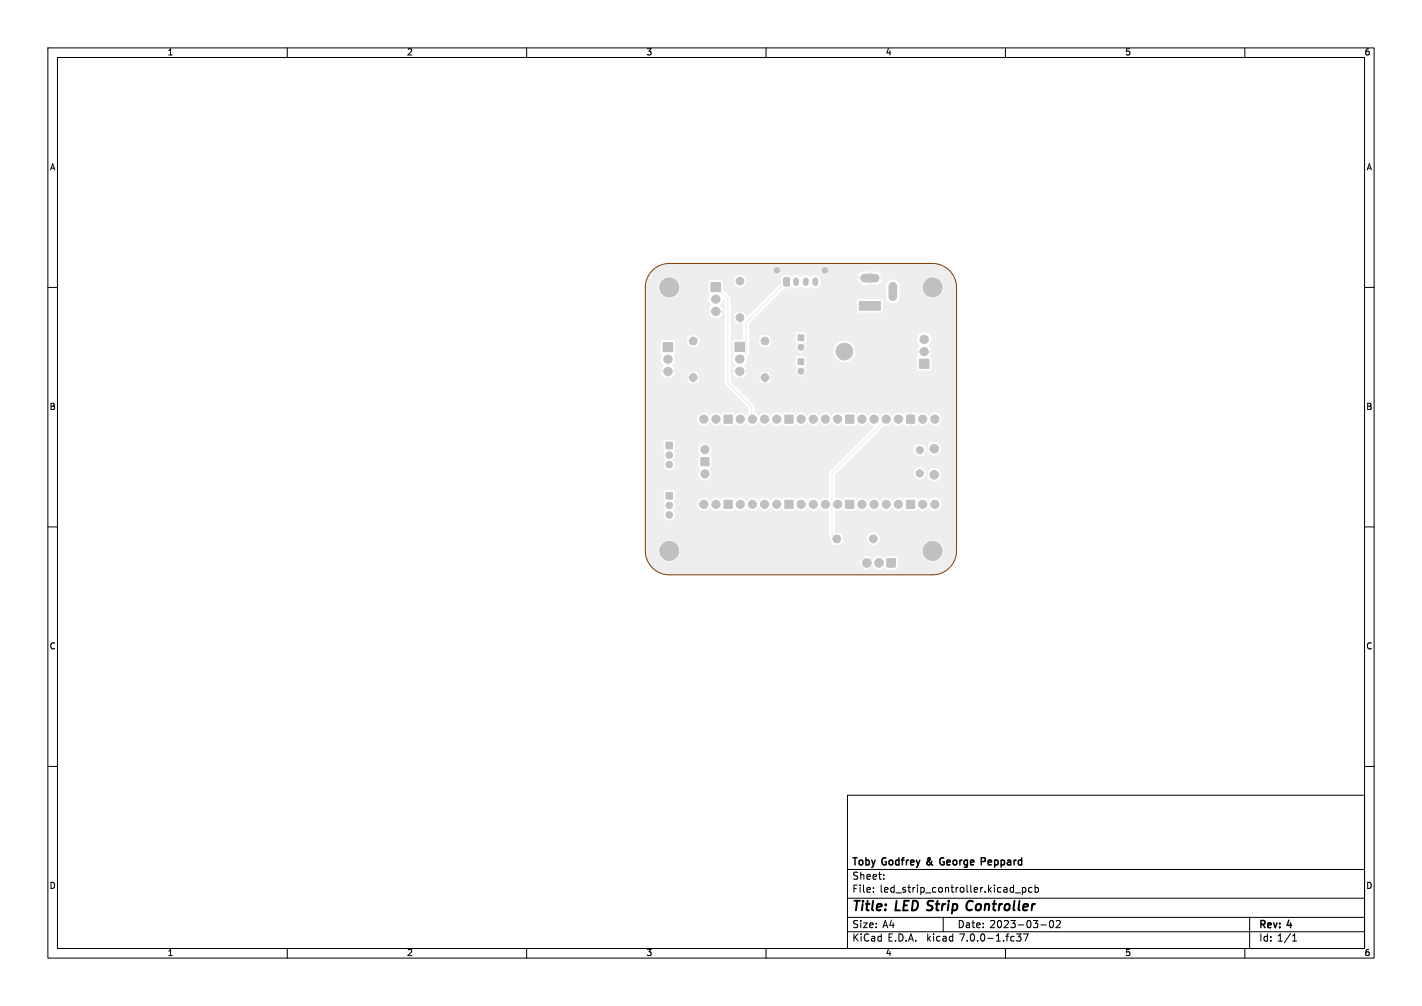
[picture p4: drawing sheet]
<svg xmlns="http://www.w3.org/2000/svg" width="297mm" height="210mm" viewBox="0 0 297 210" stroke-linecap="round" stroke-linejoin="round" font-family="sans-serif">
<g fill="#eee" stroke="#eee" stroke-width=".21">
<path d="M153.5 71.5h2v1.9h-2z"/>
<path d="M148.5 59h2v1.9h-2z"/>
<path d="M138.5 71.5h2v1.9h-2z"/>
<path d="M192 75h2v1.9h-2z"/>
<path d="M179.5 63h4.4v1.7h-4.4z"/>
<path d="M185.3 116.7h1.7v1.6h-1.7z"/>
<path d="M163.8 58l.8-.1 .3 .2v1.4l-.2 .2h-.8l-.2-.1z"/>
<path d="M139.1 102.8h1.4v1.4h-1.4z"/>
<path d="M166.7 74.9h1.2v1.2h-1.2z"/>
<path d="M189.3 104.4h1.7v1.7h-1.7z"/>
<path d="M176.6 104.4h1.7v1.7h-1.7z"/>
<path d="M163.9 104.4h1.7v1.7h-1.7z"/>
<path d="M151.2 104.4h1.7v1.7h-1.7z"/>
<path d="M151.2 86.7h1.7v1.7h-1.7z"/>
<path d="M163.9 86.7h1.7v1.7h-1.7z"/>
<path d="M176.6 86.7h1.7v1.7h-1.7z"/>
<path d="M189.3 86.7h1.7v1.7h-1.7z"/>
<path d="M146.4 95.5h1.7v1.7h-1.7z"/>
<path d="M166.7 69.9h1.2v1.2h-1.2z"/>
<path d="M139.1 92.3h1.4v1.4h-1.4z"/>
<circle cx="176.4" cy="73.4" r="1.75"/>
<circle cx="154.6" cy="58.7" r=".8"/>
<circle cx="154.6" cy="66.3" r=".8"/>
<circle cx="183.6" cy="117.5" r=".9"/>
<circle cx="181.1" cy="117.5" r=".9"/>
<circle cx="139.8" cy="105.5" r=".67"/>
<circle cx="139.8" cy="107.5" r=".67"/>
<circle cx="167.3" cy="77.5" r=".6"/>
<circle cx="195.1" cy="99.1" r=".9"/>
<circle cx="192.1" cy="98.8" r=".75"/>
<circle cx="192.1" cy="94" r=".75"/>
<circle cx="195.1" cy="93.7" r=".9"/>
<circle cx="195.3" cy="105.3" r=".85"/>
<circle cx="192.7" cy="105.3" r=".85"/>
<circle cx="187.6" cy="105.3" r=".85"/>
<circle cx="185.1" cy="105.3" r=".85"/>
<circle cx="182.6" cy="105.3" r=".85"/>
<circle cx="180" cy="105.3" r=".85"/>
<circle cx="174.9" cy="105.3" r=".85"/>
<circle cx="172.4" cy="105.3" r=".85"/>
<circle cx="169.9" cy="105.3" r=".85"/>
<circle cx="167.3" cy="105.3" r=".85"/>
<circle cx="162.2" cy="105.3" r=".85"/>
<circle cx="159.7" cy="105.3" r=".85"/>
<circle cx="157.2" cy="105.3" r=".85"/>
<circle cx="154.6" cy="105.3" r=".85"/>
<circle cx="149.5" cy="105.3" r=".85"/>
<circle cx="147" cy="105.3" r=".85"/>
<circle cx="147" cy="87.5" r=".85"/>
<circle cx="149.5" cy="87.5" r=".85"/>
<circle cx="154.6" cy="87.5" r=".85"/>
<circle cx="157.2" cy="87.5" r=".85"/>
<circle cx="159.7" cy="87.5" r=".85"/>
<circle cx="162.2" cy="87.5" r=".85"/>
<circle cx="167.3" cy="87.5" r=".85"/>
<circle cx="169.9" cy="87.5" r=".85"/>
<circle cx="172.4" cy="87.5" r=".85"/>
<circle cx="174.9" cy="87.5" r=".85"/>
<circle cx="180" cy="87.5" r=".85"/>
<circle cx="182.6" cy="87.5" r=".85"/>
<circle cx="185.1" cy="87.5" r=".85"/>
<circle cx="187.6" cy="87.5" r=".85"/>
<circle cx="192.7" cy="87.5" r=".85"/>
<circle cx="195.3" cy="87.5" r=".85"/>
<circle cx="147.2" cy="98.9" r=".85"/>
<circle cx="147.2" cy="93.8" r=".85"/>
<circle cx="144.8" cy="71.2" r=".8"/>
<circle cx="144.8" cy="78.8" r=".8"/>
<circle cx="167.3" cy="72.5" r=".6"/>
<circle cx="174.8" cy="112.5" r=".8"/>
<circle cx="182.4" cy="112.5" r=".8"/>
<circle cx="159.8" cy="71.2" r=".8"/>
<circle cx="159.8" cy="78.8" r=".8"/>
<circle cx="139.8" cy="95" r=".67"/>
<circle cx="139.8" cy="97" r=".67"/>
</g>
<path d="M139.5 75h.1M139.5 77.5h.1M149.5 62.5h.1M149.5 65h.1M154.5 75h.1M154.5 77.5h.1M193 73.4h.1M193 70.9h.1" fill="none" stroke="#eee" stroke-width="1.9"/>
<path d="M180.6 58h2.2M186.5 59.7v2.3" fill="none" stroke="#eee" stroke-width="1.8"/>
<path d="M166.3 58.5v.6M168.3 58.5v.6M170.3 58.5v.6" fill="none" stroke="#eee" stroke-width="1.2"/>
<path d="M149.5 59.9l2.5 2.5v17.6l5 5v2.5h.2M164.3 58.8l-8.5 8.5v6.3l-1.3 1.4M185.1 87.5l-11.3 11.3v12.7l1 1" fill="none" stroke="#eee" stroke-width=".25"/>
<path d="M136.3 56.4l1.6-1 1.9-.4h55l1.8 .4 1.6 1h-25.1l-.2-.5a.85 .85 0 0 0-.9-.3 .85 .85 0 0 0-.6 .8h-8.3l-.2-.5a.86 .86 0 0 0-1.3 .1 .86 .86 0 0 0 .5 1.3 .86 .86 0 0 0 1-.9l8.3 .1a.86 .86 0 0 0 .9 .8 .86 .86 0 0 0 .8-.9h25.1l1.1 1.5 .4 1.3 .1 .9h-2.8l-.1-.9-.3-.5-.7-.6-.8-.3h-10.9a1.4 1.4 0 0 0-1.4-1.2l-.9 .1v1.1h-.5v-1.1h-.9a1.36 1.36 0 0 0-1.3 1.1h15.2l-1.1 .5h-11.4v1.1h-.5v-1.1h-2.2l.6 .9h-8.4l-.1-1.2-.3-.3-.6-.3-.6 .1-.5 .4-.9-.5-.6 .1-.5 .4-.9-.5-.6 .1-.4 .3-.6-.4h-1l-.6 .5v.8h-7.3l-.2-.7-.3-.3-.6-.3h-.5a1.31 1.31 0 0 0-1.1 1.4 1.31 1.31 0 0 0 1.4 1.2 1.31 1.31 0 0 0 1.3-1.3h7.3v.3l-7.2 7.2-.2-.1a1.27 1.27 0 0 0-1-1.1v1h-.5v-1a1.24 1.24 0 0 0-1 1.1l1.5-.1v1.6h-.5v-1h-1a1.22 1.22 0 0 0 1 1h.9v3.2l-.1 .2h-1.7l-.3 .2-.1 2.3 .4 .4a1.73 1.73 0 0 0 .2 2.4l-.4 .4-.2 .5h3l-.6-1 .5-.7v-1.1l.6-.7v-6.2l7.2-7.2 1.1-.1 .6-.4a1.32 1.32 0 0 0 1.9-.1 1.28 1.28 0 0 0 2 0 1.12 1.12 0 0 0 1.3 .5 1.12 1.12 0 0 0 .8-1h8.4l.5 .2h2.6a1.39 1.39 0 0 0 1.3-1.1h9.1a2.25 2.25 0 0 0 .5 3.7h-5.9l-.1-2.8-.7-.7-.7-.2a1.42 1.42 0 0 0-1.3 1.4v2.6a1.41 1.41 0 0 0 1.5 1.1 1.41 1.41 0 0 0 1.3-1.4l6 .1a2.26 2.26 0 0 0 3.1-2h2.8v4.7h-15.4v-2l-.3-.3-4.7-.1-.4 .3v2.2l.4 .4h4.5l.3-.2 .2-.3h15.4v6.2h-5.3l-.1-.7-.4-.6-.7-.3h-.6a1.5 1.5 0 0 0-1.2 1.2 1.5 1.5 0 0 0 .7 1.5l-.7 1h3l-.2-.5-.4-.5 .4-.4 .2-.7h5.3v2.4h-21.2l-.1-.8-.3-.6-.7-.6-.6-.2-8.5-.1v-1.3l-.4-.4h-1.4l-.3 .1-.1 .4v1.3h-5.1l-.3-.9-.8-.4a1.31 1.31 0 0 0-1.5 1.1 1.31 1.31 0 0 0 1.2 1.5 1.31 1.31 0 0 0 1.4-1.3h5.1l.1 .3 .5 .1 .5 .5 .5-.5 .4-.1 .2-.4h7.7l-1.1 .5-.7 .9h-5.9l-.2-.6-.6 .6h-.7l-.6-.6-.1 .6 .1 .6 .6-.6h.7l.6 .6 .2-.6h5.9l-.2 .9h-6.2l-.6-.5-.6 .5 .5 .2 .7-.2h6.2l.2 .9 .5 .7 .7 .5 .9 .2 .8-.2 .8-.5 .5-.7 .1-.9h21.2v3.5h-5.3v-2l-.3-.5 .3-.8h-3l.4 .8-.4 .5v1.2h-23.1v-1.3l-.3-.4h-1.5l-.4 .5v1.4l1.1 .8 .5-.5 .4-.1 .2-.4h23.1v.9l.4 .4h2.2l.4-.5h5.3v.6h-31.4l-.2-.6-.6 .6h-.7l-.6-.6-.1 .6 .1 .6 .6-.6h.7l.6 .6 .2-.6h31.4v.9h-31.9l-.6-.5-.6 .5 .3 .2h-5.9a1.24 1.24 0 0 0-1.1-1.1v1h-.5v-1l-.5 .3-4.2-.1v1.2h-.5l-.1-1.1-1.2-.1a1.4 1.4 0 0 0 1.2 1.2h.6a1.43 1.43 0 0 0 1.2-1.1h3l-.5 .8 41.3-.2v.7h-39.8v1h-.5v-1h-1a1.22 1.22 0 0 0 1 1l.9-.2 .4-.3 .3-.5h38.7v8.4h-3.2l-.1-.6-.3-.4-.8-.4-.7 .2-.7 .6-.9-.7h-.7l-.8 .4-.3-.4h-.9v2.6h.9l.3-.4a1.62 1.62 0 0 0 2.5-.2 1.37 1.37 0 0 0 1.5 .6 1.37 1.37 0 0 0 1-1.3h3.2v6.2h-3.3l-.1-.6-.3-.5-.5-.3h-.6l-.6 .2-.4 .3-.3 .6 .1 .6h-.4l-.2-.7-.5-.4-.6-.2-.5 .1-.7 .7v.9l.6 .6 .8 .2 .8-.4 .3-.8h.4l.4 .8 1.1 .3 .8-.4 .3-.4 .1-.6h3.3v5.4h-3.3l-.3-.9-1-.5-.8 .2-.4 .4-.2 .5h-.4l-.2-.6-.3-.3-.8-.3-.5 .1-.5 .3-.2 .5v.5l.4 .8 .9 .3 .8-.4 .4-.9h.4v.6l.2 .6 .4 .3 .6 .2h.5l.6-.3 .3-.4 .1-.7h3.3v6.2h-3.2l-.1-.7-.3-.3-.8-.4-.7 .1-.7 .6-.5-.5-.7-.2-.6 .1-.6 .4-.5-.5h-1.9l-.5 .5-.5-.4-.7-.1-.6 .2-.5 .5-.6-.5-.6-.2-.6 .1-.8 .6-.5-.5-.6-.2-.7 .1-.7 .6-.5-.5-.7-.2-.6 .1-.6 .4-.5-.5h-1.9l-.5 .5-.7-.4h-.8l-.1-4.9 10.3-10.3a1.81 1.81 0 0 0 1.7-.6 1.64 1.64 0 0 0 2.4 .2l.3 .4h.8v-2.6h-.8l-.3 .4-.8-.4h-.7l-.9 .7-.8-.6-.6-.2-.6 .3-.6 .5-.7-.6-.7-.2-.6 .3-.5 .5-.5-.5-.7-.3-.6 .2-.6 .3-.5-.5h-1.9l-.5 .5-.5-.3-.7-.2-.6 .3-.5 .5-.8-.6-.6-.2-.6 .3-.6 .5-.7-.6-.7-.2-.6 .3-.5 .5-.5-.5-.7-.3-.6 .2-.6 .3-.5-.5h-1.9l-.5 .5-.5-.3-.7-.2-.6 .3-.5 .5-.8-.6-.6-.2-.6 .3-.6 .4-.8-.6-.1-1.6-4.9-4.9v-17.4l-.1-.3-1.5-1.5v-1.8l-.4-.2h-2.3l-.3 .4v1.2h-6l-.2-1.2-.6-.7-.8-.4h-1.1a2.26 2.26 0 0 0-1.8 2.5 2.26 2.26 0 0 0 2.4 2 2.26 2.26 0 0 0 2.1-2.2h6v.9l.3 .4a1.81 1.81 0 0 0 .3 2.4l-.4 .4-.2 .5h3l-.6-1 .8-1.2 .2 .2v2.6h-1.6v1.1h-.5l-.1-1.1h-1.2a1.4 1.4 0 0 0 1.2 1.1h.6a1.43 1.43 0 0 0 1.2-1.1h.4v5.9h-5.3l-.3-.9-.8-.4a1.31 1.31 0 0 0-1.5 1.1 1.31 1.31 0 0 0 1.2 1.5 1.31 1.31 0 0 0 1.4-1.3h5.3v3.9h-10.4v-.5l-.4-.6 .4-.5v-2.1l-.4-.4h-2.1l-.4 .3-.1 2.2 .4 .5a1.71 1.71 0 0 0 .2 2.3l-.4 .4-.2 .6h3l-.2-.6-.4-.4 .4-.5 .2-.7h10.4v3.5h-5.3l-.5-.8-.6-.3v1h-.5v-1l-.5 .3h-4.2v1.2h-.5l-.1-1.2h-1.2a1.42 1.42 0 0 0 1.2 1.2h.6a1.39 1.39 0 0 0 1.2-1.2h3l-.5 .8h7.9v.5h-6.4v1h-.5v-1h-1a1.24 1.24 0 0 0 1 1l.9-.2 .4-.3 .3-.5h5.3l.1 1.3 4.9 4.9v1.1l-.5 .5-.5-.5-.7-.3-.6 .2-.6 .3-.5-.5h-1.9l-.5 .5-.5-.3-.7-.2-.6 .3-.5 .5-.8-.6-.8-.1a1.38 1.38 0 0 0-.7 2.2 1.38 1.38 0 0 0 2.3-.3 1.63 1.63 0 0 0 2.4 .3l.4 .5h1.9l.5-.5a1.62 1.62 0 0 0 2.5-.2 1.46 1.46 0 0 0 2.4-.1 1.49 1.49 0 0 0 2.6 0 1.63 1.63 0 0 0 2.4 .3l.4 .5h1.9l.5-.5a1.62 1.62 0 0 0 2.5-.2 1.46 1.46 0 0 0 2.4-.1 1.49 1.49 0 0 0 2.6 0 1.63 1.63 0 0 0 2.4 .3l.4 .5h1.9l.5-.5a1.62 1.62 0 0 0 2.5-.2 1.63 1.63 0 0 0 1.2 .7l-9.3 9.5-.2 .5h-24.5l-.5-1.1 .5-.5v-1.9l-.5-.5a1.44 1.44 0 0 0 .5-1.3l-.2-.4-.4-.5-.7-.2h-.4a1.41 1.41 0 0 0-.6 2.5l-.4 .4v1.6h-4.9l-.1-.4-.4-.6 .5-1-.3-.8 .3-.5v-1.4l-.2-.3-.3-.2h-1.4l-.4 .2-.1 .3v1.5a.46 .46 0 0 1 .1 .8 2 2 0 0 0 .3 1.5 1.19 1.19 0 0 0 .3 2 1.19 1.19 0 0 0 1.7-1.1h4.9v.5l.4 .3a1.58 1.58 0 0 0 .4 2.4 1.36 1.36 0 0 0 1.9-1.3h24.5v5l-.1 .1-.5-.1-.6 .1-.8 .6-.5-.5-.6-.2-.7 .1-.7 .6-.5-.5-.7-.2-.6 .1-.6 .4-.5-.5h-1.9l-.5 .5-.5-.4-.7-.1-.6 .2-.5 .5-.6-.5-.6-.2-.6 .1-.8 .6-.5-.5-.6-.2-.7 .1-.7 .6-.5-.5-.7-.2-.6 .1-.6 .4-.5-.5h-1.9l-.5 .5-.5-.4-.7-.1-.6 .2-.5 .5-.8-.6h-.8a1.38 1.38 0 0 0-.7 2.2 1.38 1.38 0 0 0 2.3-.3 1.63 1.63 0 0 0 2.4 .3l.4 .4h1.9l.5-.4a1.62 1.62 0 0 0 2.5-.3 1.46 1.46 0 0 0 2.4 0 1.58 1.58 0 0 0 2.6 0 1.64 1.64 0 0 0 2.4 .3l.4 .4h1.9l.5-.4a1.62 1.62 0 0 0 2.5-.3 1.46 1.46 0 0 0 2.4 0 1.78 1.78 0 0 0 2 .7v.9h-32.1l-.5-1.1a1.18 1.18 0 0 0 .3-1.5l-.1-.3 .3-.4v-1.4l-.4-.5h-1.5l-.4 .2-.1 .3v1.5a.46 .46 0 0 1 .1 .8 2 2 0 0 0 .3 1.5 1.19 1.19 0 0 0 .3 2 1.19 1.19 0 0 0 1.7-1.1h32.1v4l.4 .6a1.33 1.33 0 0 0 1.2 1.7 1.33 1.33 0 0 0 1.4-1.5 1.33 1.33 0 0 0-1.7-1.2l.1-4.5a2.16 2.16 0 0 0 1.6-.4l.4 .4h1.9l.5-.4a1.62 1.62 0 0 0 2.5-.3 1.46 1.46 0 0 0 2.4 0 1.58 1.58 0 0 0 2.6 0 1.64 1.64 0 0 0 2.4 .3l.4 .4h1.9l.5-.4a1.62 1.62 0 0 0 2.5-.3 1.37 1.37 0 0 0 1.5 .7 1.37 1.37 0 0 0 1-1.3h3.2v7.2h-16.1l-.1-.5-.4-.5-.4-.2-.6-.1a1.31 1.31 0 0 0-1.1 1.4 1.31 1.31 0 0 0 1.4 1.2 1.31 1.31 0 0 0 1.2-1.3h16.1v2.6h-2.8l-.1-.9-.7-1-1.1-.4-1.1 .1a2.24 2.24 0 0 0-1.5 2.2h-50.5l-.2-1.2-.6-.7-1.1-.4-1.1 .1a2.26 2.26 0 0 0-.6 3.9 2.26 2.26 0 0 0 3.6-1.7h50.5v.1a2.26 2.26 0 0 0 2.4 2.1 2.26 2.26 0 0 0 2.1-2.2h2.8l-.3 1.6-.9 1.5h-11.1v-1.5l-.1-.3-.5-.3h-1.6l-.6 .5-1-.5-.9 .2h-1a1.38 1.38 0 0 0-1.5 0l.8 .8 .7-.8h1l-1.4 1.2h-.7l-.8-.8a1.31 1.31 0 0 0 0 1.6l.8-.8h.7l1.4 1.2h-1l-.7-.8-.8 .8a1.37 1.37 0 0 0 1.5 0h1a1.75 1.75 0 0 0 2-.2l.5 .4h1.5l.6-.3 .1-.4h11.1l-.8 .8-1 .6-1 .3-1 .1h-55l-1.1-.1-1-.3-1.1-.7-.7-.8-.8-1.4-.3-1.7v-55l.1-1.1 .3-1z" fill="#eee"/>
<g fill="#fff" stroke="#fff" stroke-width=".21">
<circle cx="154.5" cy="72.4" r=".55"/>
<circle cx="154.5" cy="75" r=".55"/>
<circle cx="154.5" cy="77.5" r=".55"/>
<circle cx="149.5" cy="59.9" r=".55"/>
<circle cx="149.5" cy="62.5" r=".55"/>
<circle cx="149.5" cy="65" r=".55"/>
<circle cx="139.5" cy="72.5" r=".55"/>
<circle cx="139.5" cy="75" r=".55"/>
<circle cx="139.5" cy="77.5" r=".55"/>
<circle cx="139.8" cy="60" r="2"/>
<circle cx="176.4" cy="73.4" r="1.75"/>
<circle cx="193" cy="75.9" r=".55"/>
<circle cx="193" cy="73.4" r=".55"/>
<circle cx="193" cy="70.9" r=".55"/>
<circle cx="154.6" cy="58.7" r=".4"/>
<circle cx="154.6" cy="66.3" r=".4"/>
<circle cx="186.1" cy="117.5" r=".45"/>
<circle cx="183.6" cy="117.5" r=".45"/>
<circle cx="181.1" cy="117.5" r=".45"/>
<circle cx="162.3" cy="56.4" r=".6"/>
<circle cx="172.3" cy="56.4" r=".6"/>
<circle cx="164.3" cy="58.8" r=".4"/>
<circle cx="166.3" cy="58.8" r=".4"/>
<circle cx="168.3" cy="58.8" r=".4"/>
<circle cx="170.3" cy="58.8" r=".4"/>
<circle cx="139.8" cy="103.5" r=".4"/>
<circle cx="139.8" cy="105.5" r=".4"/>
<circle cx="139.8" cy="107.5" r=".4"/>
<circle cx="167.3" cy="75.5" r=".3"/>
<circle cx="167.3" cy="77.5" r=".3"/>
<circle cx="195.1" cy="99.1" r=".9"/>
<circle cx="192.1" cy="98.8" r=".75"/>
<circle cx="192.1" cy="94" r=".75"/>
<circle cx="195.1" cy="93.7" r=".9"/>
<circle cx="195.3" cy="105.3" r=".51"/>
<circle cx="192.7" cy="105.3" r=".51"/>
<circle cx="190.2" cy="105.3" r=".51"/>
<circle cx="187.6" cy="105.3" r=".51"/>
<circle cx="185.1" cy="105.3" r=".51"/>
<circle cx="182.6" cy="105.3" r=".51"/>
<circle cx="180" cy="105.3" r=".51"/>
<circle cx="177.5" cy="105.3" r=".51"/>
<circle cx="174.9" cy="105.3" r=".51"/>
<circle cx="172.4" cy="105.3" r=".51"/>
<circle cx="169.9" cy="105.3" r=".51"/>
<circle cx="167.3" cy="105.3" r=".51"/>
<circle cx="164.8" cy="105.3" r=".51"/>
<circle cx="162.2" cy="105.3" r=".51"/>
<circle cx="159.7" cy="105.3" r=".51"/>
<circle cx="157.2" cy="105.3" r=".51"/>
<circle cx="154.6" cy="105.3" r=".51"/>
<circle cx="152.1" cy="105.3" r=".51"/>
<circle cx="149.5" cy="105.3" r=".51"/>
<circle cx="147" cy="105.3" r=".51"/>
<circle cx="147" cy="87.5" r=".51"/>
<circle cx="149.5" cy="87.5" r=".51"/>
<circle cx="152.1" cy="87.5" r=".51"/>
<circle cx="154.6" cy="87.5" r=".51"/>
<circle cx="157.2" cy="87.5" r=".51"/>
<circle cx="159.7" cy="87.5" r=".51"/>
<circle cx="162.2" cy="87.5" r=".51"/>
<circle cx="164.8" cy="87.5" r=".51"/>
<circle cx="167.3" cy="87.5" r=".51"/>
<circle cx="169.9" cy="87.5" r=".51"/>
<circle cx="172.4" cy="87.5" r=".51"/>
<circle cx="174.9" cy="87.5" r=".51"/>
<circle cx="177.5" cy="87.5" r=".51"/>
<circle cx="180" cy="87.5" r=".51"/>
<circle cx="182.6" cy="87.5" r=".51"/>
<circle cx="185.1" cy="87.5" r=".51"/>
<circle cx="187.6" cy="87.5" r=".51"/>
<circle cx="190.2" cy="87.5" r=".51"/>
<circle cx="192.7" cy="87.5" r=".51"/>
<circle cx="195.3" cy="87.5" r=".51"/>
<circle cx="147.2" cy="98.9" r=".51"/>
<circle cx="147.2" cy="96.4" r=".51"/>
<circle cx="147.2" cy="93.8" r=".51"/>
<circle cx="144.8" cy="71.2" r=".4"/>
<circle cx="144.8" cy="78.8" r=".4"/>
<circle cx="167.3" cy="70.5" r=".3"/>
<circle cx="167.3" cy="72.5" r=".3"/>
<circle cx="139.8" cy="115" r="2"/>
<circle cx="174.8" cy="112.5" r=".4"/>
<circle cx="182.4" cy="112.5" r=".4"/>
<circle cx="194.8" cy="60" r="2"/>
<circle cx="159.8" cy="71.2" r=".4"/>
<circle cx="159.8" cy="78.8" r=".4"/>
<circle cx="194.8" cy="115" r="2"/>
<circle cx="139.8" cy="93" r=".4"/>
<circle cx="139.8" cy="95" r=".4"/>
<circle cx="139.8" cy="97" r=".4"/>
</g>
<path d="M180.6 58h2.2M186.5 59.7v2.3M180.4 63.9h2.6" fill="none" stroke="#fff" stroke-width=".8"/>
<g fill="#c0c0c0" stroke="#c0c0c0" stroke-width=".21">
<path d="M153.5 71.5h2v1.9h-2z"/>
<path d="M148.5 59h2v1.9h-2z"/>
<path d="M138.5 71.5h2v1.9h-2z"/>
<path d="M192 75h2v1.9h-2z"/>
<path d="M179.5 63h4.4v1.7h-4.4z"/>
<path d="M185.3 116.7h1.7v1.6h-1.7z"/>
<path d="M163.8 58l.8-.1 .3 .2v1.4l-.2 .2h-.8l-.2-.1z"/>
<path d="M139.1 102.8h1.4v1.4h-1.4z"/>
<path d="M166.7 74.9h1.2v1.2h-1.2z"/>
<path d="M189.3 104.4h1.7v1.7h-1.7z"/>
<path d="M176.6 104.4h1.7v1.7h-1.7z"/>
<path d="M163.9 104.4h1.7v1.7h-1.7z"/>
<path d="M151.2 104.4h1.7v1.7h-1.7z"/>
<path d="M151.2 86.7h1.7v1.7h-1.7z"/>
<path d="M163.9 86.7h1.7v1.7h-1.7z"/>
<path d="M176.6 86.7h1.7v1.7h-1.7z"/>
<path d="M189.3 86.7h1.7v1.7h-1.7z"/>
<path d="M146.4 95.5h1.7v1.7h-1.7z"/>
<path d="M166.7 69.9h1.2v1.2h-1.2z"/>
<path d="M139.1 92.3h1.4v1.4h-1.4z"/>
<circle cx="139.8" cy="60" r="2"/>
<circle cx="176.4" cy="73.4" r="1.75"/>
<circle cx="154.6" cy="58.7" r=".8"/>
<circle cx="154.6" cy="66.3" r=".8"/>
<circle cx="183.6" cy="117.5" r=".9"/>
<circle cx="181.1" cy="117.5" r=".9"/>
<circle cx="162.3" cy="56.4" r=".6"/>
<circle cx="172.3" cy="56.4" r=".6"/>
<circle cx="139.8" cy="105.5" r=".67"/>
<circle cx="139.8" cy="107.5" r=".67"/>
<circle cx="167.3" cy="77.5" r=".6"/>
<circle cx="195.1" cy="99.1" r=".9"/>
<circle cx="192.1" cy="98.8" r=".75"/>
<circle cx="192.1" cy="94" r=".75"/>
<circle cx="195.1" cy="93.7" r=".9"/>
<circle cx="195.3" cy="105.3" r=".85"/>
<circle cx="192.7" cy="105.3" r=".85"/>
<circle cx="187.6" cy="105.3" r=".85"/>
<circle cx="185.1" cy="105.3" r=".85"/>
<circle cx="182.6" cy="105.3" r=".85"/>
<circle cx="180" cy="105.3" r=".85"/>
<circle cx="174.9" cy="105.3" r=".85"/>
<circle cx="172.4" cy="105.3" r=".85"/>
<circle cx="169.9" cy="105.3" r=".85"/>
<circle cx="167.3" cy="105.3" r=".85"/>
<circle cx="162.2" cy="105.3" r=".85"/>
<circle cx="159.7" cy="105.3" r=".85"/>
<circle cx="157.2" cy="105.3" r=".85"/>
<circle cx="154.6" cy="105.3" r=".85"/>
<circle cx="149.5" cy="105.3" r=".85"/>
<circle cx="147" cy="105.3" r=".85"/>
<circle cx="147" cy="87.5" r=".85"/>
<circle cx="149.5" cy="87.5" r=".85"/>
<circle cx="154.6" cy="87.5" r=".85"/>
<circle cx="157.2" cy="87.5" r=".85"/>
<circle cx="159.7" cy="87.5" r=".85"/>
<circle cx="162.2" cy="87.5" r=".85"/>
<circle cx="167.3" cy="87.5" r=".85"/>
<circle cx="169.9" cy="87.5" r=".85"/>
<circle cx="172.4" cy="87.5" r=".85"/>
<circle cx="174.9" cy="87.5" r=".85"/>
<circle cx="180" cy="87.5" r=".85"/>
<circle cx="182.6" cy="87.5" r=".85"/>
<circle cx="185.1" cy="87.5" r=".85"/>
<circle cx="187.6" cy="87.5" r=".85"/>
<circle cx="192.7" cy="87.5" r=".85"/>
<circle cx="195.3" cy="87.5" r=".85"/>
<circle cx="147.2" cy="98.9" r=".85"/>
<circle cx="147.2" cy="93.8" r=".85"/>
<circle cx="144.8" cy="71.2" r=".8"/>
<circle cx="144.8" cy="78.8" r=".8"/>
<circle cx="167.3" cy="72.5" r=".6"/>
<circle cx="139.8" cy="115" r="2"/>
<circle cx="174.8" cy="112.5" r=".8"/>
<circle cx="182.4" cy="112.5" r=".8"/>
<circle cx="194.8" cy="60" r="2"/>
<circle cx="159.8" cy="71.2" r=".8"/>
<circle cx="159.8" cy="78.8" r=".8"/>
<circle cx="194.8" cy="115" r="2"/>
<circle cx="139.8" cy="95" r=".67"/>
<circle cx="139.8" cy="97" r=".67"/>
</g>
<path d="M139.5 75h.1M139.5 77.5h.1M149.5 62.5h.1M149.5 65h.1M154.5 75h.1M154.5 77.5h.1M193 73.4h.1M193 70.9h.1" fill="none" stroke="#c0c0c0" stroke-width="1.9"/>
<path d="M180.6 58h2.2M186.5 59.7v2.3" fill="none" stroke="#c0c0c0" stroke-width="1.8"/>
<path d="M166.3 58.5v.6M168.3 58.5v.6M170.3 58.5v.6" fill="none" stroke="#c0c0c0" stroke-width="1.2"/>
<path d="M136.2 56.5a5 5 0 0 1 3.6-1.5h55a5 5 0 0 1 5 5v55a5 5 0 0 1-5 5h-55a5 5 0 0 1-5-5v-55a5 5 0 0 1 1.4-3.5z" fill="none" stroke="#804000" stroke-width=".21"/>
<g fill="none" stroke="#000" stroke-width=".21">
<path d="M10 10h277v190h-277zM12 12h273v186h-273zM60 10v2M110 10v2M160 10v2M210 10v2M260 10v2M10 60h2M285 60h2M10 110h2M285 110h2M10 160h2"/>
<path d="M285 160h2M177 166h108v32h-108zM60 198v2M110 198v2M160 198v2M177 194.5h108M177 191.5h108M177 187.5h108M177 181.5h108M182.4 186.1v.2M182.4 185.3v.2M184.6 183.4v.2"/>
<path d="M184.6 182.6v.2M197 191.5v3M210 198v2M212 186.4h1.2M212.3 195h.9l-.5 .5 .5 .2v.6l-.2 .2-.7-.2M213.5 185.3v1.5M213.5 185.3h.5l.3 .2-.2 .7h-.6M213.7 195h1l-.6 1.5M215.5 185.3h-.4l-.3 .2 .2 .7h.5M216.2 185.3h.4l.3 .2-.1 .7h-.6M216.2 184.8v1.5M217.4 193.1h1.1"/>
<path d="M219.4 192.2h.1a.8 .8 0 0 1 .6 .7 .8 .8 0 0 1-.6 .8 1 1 0 0 1-.1-1.5zM220.6 192.3l.6-.1 .3 .4-1 1.1h1M260 198v2M261 191.5v6.5M270 196.5h.8M270 195.4l.4-.4v1.5"/>
</g>
<path d="M202.6 188a1.1 1.1 0 0 0-.7 1 1.1 1.1 0 0 0 .5 1h.2" fill="none" stroke="#000" stroke-width=".4"/>
<path d="M196.3 179.9l.1 .4 .4 .3M196.8 179.1l-.4 .2-.1 .4M205 179.1h.5l.3 .2-.1 .5h-.7" fill="none" stroke="#000" stroke-width=".3"/>
<g font-size="2.8">
<text x="178" y="190.8">Title:</text>
<text x="187.1" y="190.8">LED Strip</text>
<text x="203.1" y="190.8">Controller</text>
</g>
<g font-size="2.1">
<text x="178" y="183.9">Sheet:</text>
<text x="178" y="181.1">Toby Godfrey</text>
<text x="194.1" y="181.1">&amp;</text>
<text x="197.3" y="181.1">George</text>
<text x="206.4" y="181.1">Peppard</text>
<text x="178" y="186.6">File:</text>
<text x="183.8" y="186.6">led_strip_controller.kicad_pcb</text>
<text x="178" y="196.8">KiCad</text>
<text x="178" y="194">Size:</text>
<text x="184.3" y="194">A4</text>
<text x="185.4" y="196.8">E.D.A.</text>
<text x="193.6" y="196.8">kicad</text>
<text x="200" y="194">Date:</text>
<text x="200.5" y="196.8">7.0.0-1.fc37</text>
<text x="206.7" y="194">2023-03-02</text>
<text x="263" y="194.2">Rev:</text>
<text x="263" y="196.8">Id: 1/1</text>
<text x="269" y="194.2">4</text>
</g>
<g font-size="1.8">
<text x="35" y="11.8">1</text>
<text x="85" y="11.8">2</text>
<text x="135" y="11.8">3</text>
<text x="185" y="11.8">4</text>
<text x="235" y="11.8">5</text>
<text x="285" y="11.8">6</text>
<text x="10.4" y="35.8">A</text>
<text x="285.4" y="35.8">A</text>
<text x="10.3" y="85.8">B</text>
<text x="285.3" y="85.8">B</text>
<text x="10.3" y="135.8">C</text>
<text x="285.3" y="135.8">C</text>
<text x="10.3" y="185.8">D</text>
<text x="285.3" y="185.8">D</text>
<text x="35" y="199.8">1</text>
<text x="85" y="199.8">2</text>
<text x="135" y="199.8">3</text>
<text x="185" y="199.8">4</text>
<text x="235" y="199.8">5</text>
<text x="285" y="199.8">6</text>
</g>
</svg>
